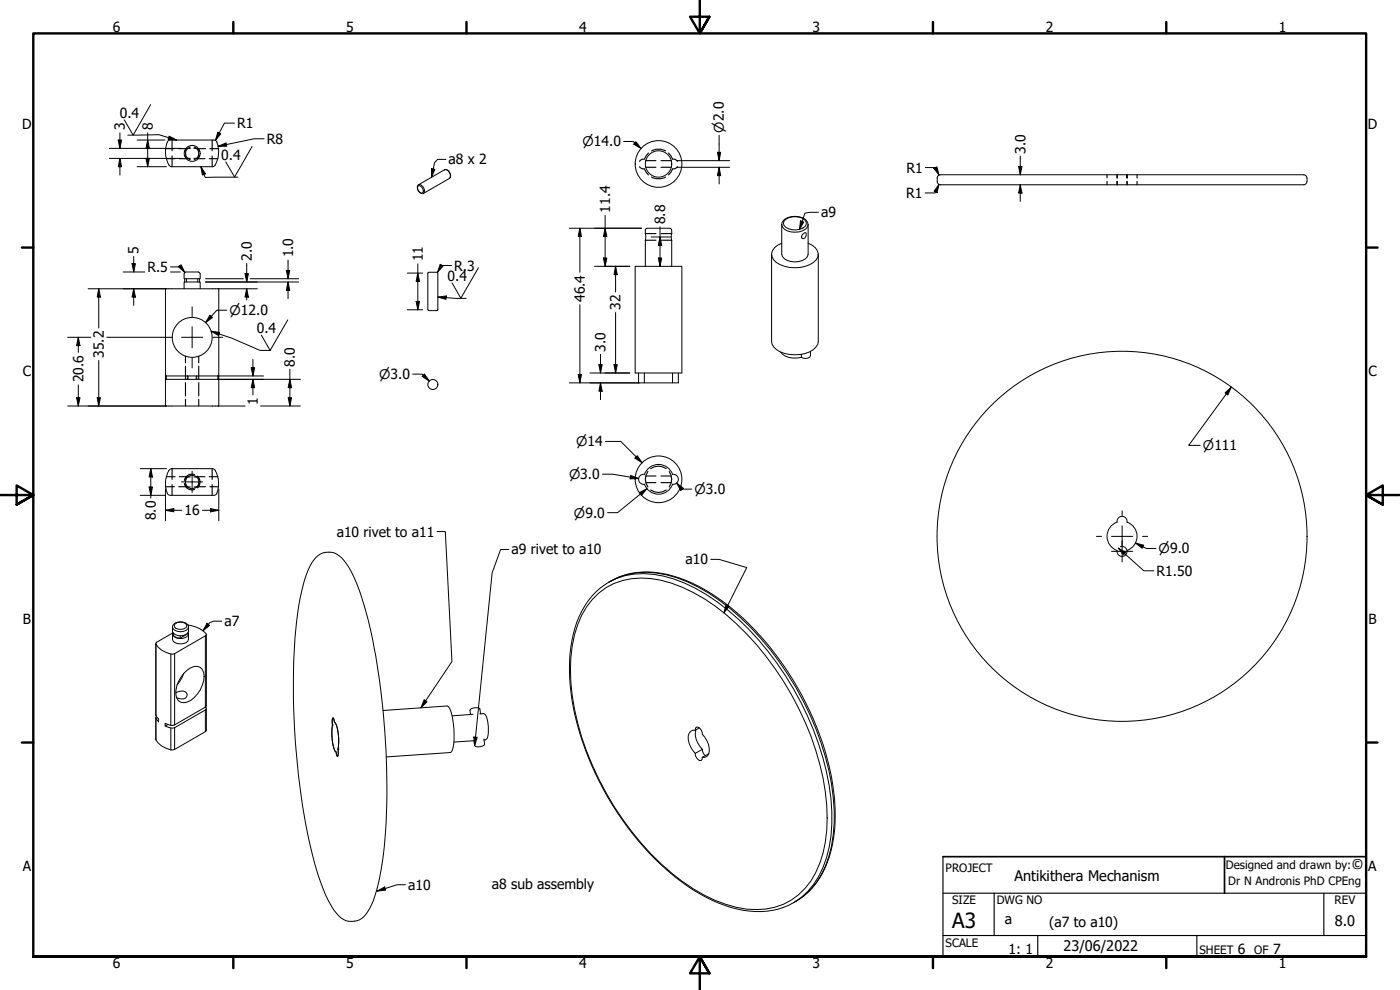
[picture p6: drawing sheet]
<svg xmlns="http://www.w3.org/2000/svg" width="420mm" height="297mm" viewBox="0 0 420 297" stroke-linecap="round" stroke-linejoin="round" font-family="sans-serif">
<!-- layer: Hidden (ANSI) -->
<g fill="none" stroke="#000" stroke-width=".34">
<path d="M49.7 44.6h2.6M49.9 47.6h2.6M51.6 42v3.2M51.6 46.8v3.2M53.6 44.6h2.7M53.8 47.6h2.6M55.5 46.6l.5 .9h1.1M57.1 44.1a1.97 1.97 0 0 0-1.4 1.9 1.97 1.97 0 0 0 1.4 1.9M57.1 44.5h-1.1l-.5 1M58.2 44.5h1.2l.4 1M58.3 44.1a1.99 1.99 0 0 1 1.3 1.9 1.99 1.99 0 0 1-1.3 1.9M58.9 47.6h2.6"/>
<path d="M59.1 44.6h2.6M59.8 46.6l-.4 .9h-1.2M62.8 47.6h2.6M63 44.6h2.6M63.7 42v3.2M63.7 46.8v3.2M191.9 50l.8 .6 .7 .1 1.2 1.8M193.8 48.2h3M193.8 50.2h3M194.6 45.9l-1.2 1.8-.7 .1-.8 .6M195.5 53.1a4.2 4.2 0 0 0 4.2 0M195.5 45.3a4.2 4.2 0 0 1 4.2 0"/>
<path d="M198.4 48.2h3.1M198.4 50.2h3.1M200.6 45.9l.7 .7 .5 1.1 .8 .1 .7 .6M203.3 50l-.7 .6-.8 .1-1.2 1.8M332.2 52.4v1M332.2 54.4v1M335.2 52.4v1M335.2 54.4v1M335.3 52.4v1M335.3 54.4v1M338.2 53.4v-1v1M338.2 54.4v1"/>
<path d="M341.2 52.4v1M341.2 54.4v1M193.7 70.1h3.1M193.7 72.1h3.1M198.4 70.1h3.2M198.4 72.1h3.2M49.7 113.5l.1 .3M49.8 112.8l-.1 .3M49.9 112.8h.1M49.9 113.8h.1M55.7 106.9v2M55.7 109.9v4"/>
<path d="M55.7 114.8v4M55.7 119.8v2M56.3 112.8v.3M56.3 113.5v.3M59.1 112.8v.3M59.1 113.5v.3M59.6 106.9v2M59.6 109.9v4M59.6 114.8v4M59.6 119.8v2M65.4 112.8h.1M65.4 113.8h.1"/>
<path d="M65.5 112.8l.1 .3M65.6 113.5l-.1 .3M49.7 146h2.6M49.9 143h2.6M51.6 140.6v3.2M51.6 145.4v3.2M53.6 146h2.7M53.8 143h2.6M55.4 145.1a2.23 2.23 0 0 0 3 1.8M55.5 145.1l.5 1h1.1M57.1 143.1h-1.1l-.5 1M58.2 143.1h1.2l.4 1"/>
<path d="M58.4 142.4a2.26 2.26 0 0 0-3 1.7M58.9 143h2.6M59.1 146h2.6M59.3 142.9a2.32 2.32 0 0 1 0 3.5M59.8 145.1l-.4 1h-1.2M62.8 143h2.6M63 146h2.6M63.7 140.6v3.2M63.7 145.4v3.2M193.8 142.8h3M193.8 144.8h3M194.4 141.5a3.9 3.9 0 0 0 0 4.6"/>
<path d="M195.3 140.6a3.9 3.9 0 0 1 4.6 0M195.3 147a3.9 3.9 0 0 0 4.6 0M198.4 142.8h3.1M198.4 144.8h3.1M200.8 141.5a3.9 3.9 0 0 1 0 4.6"/>
</g>
<!-- layer: Visible (ANSI) -->
<g fill="none" stroke="#000" stroke-width=".3">
<path d="M51.1 42l-.3 .1a4.2 4.2 0 0 0-1.1 3.8 5.5 5.5 0 0 0 1.6 4.1h.3M51.1 42h13.1M51.6 50h12.2M64.2 42l.6 .2 .3 .5M65.1 42.7a7.6 7.6 0 0 1-.9 7.2l-.5 .1M125.6 55.4l7.8-4.4a1.64 1.64 0 0 1 1.6 .8 1.64 1.64 0 0 1-.1 1.7l-7.8 4.5a1.64 1.64 0 0 1-1.6-.8 1.64 1.64 0 0 1 .1-1.8zM281.3 54.4a.99 .99 0 0 0 1 1h108.9M391.2 52.4a.99 .99 0 0 1 1 1l.1 1M391.2 52.4h-108.9a.99 .99 0 0 0-1 1v1M392.2 54.4a.99 .99 0 0 1-1 1M190.6 79.9h14v32h-14zM201.5 69l-.4-.5h-6.9l-.5 .3v11.1"/>
<path d="M201.6 69v10.9M231.6 76.3v26.1a4.3 4.3 0 0 0 3.9 3.7 9.9 9.9 0 0 0 9.4-1.9l.5-.9 .2-.9v-26.1M234.6 73a3.7 3.7 0 0 0-2.9 4 7.1 7.1 0 0 0 6.8 3.3 7.1 7.1 0 0 0 6.9-3.3 3.1 3.1 0 0 0-1.7-3.4l-1.2-.6M235.4 65.9a5.4 5.4 0 0 1 6.7 .5l.4 1v8.9a2.92 2.92 0 0 1-2.7 2.2 4.1 4.1 0 0 1-5.2-2.2v-8.9l.1-.6zM240.8 70.4l.8-.6a1.02 1.02 0 0 1 .2 1.2 1.02 1.02 0 0 1-1 .6 .76 .76 0 0 1 0-1.2zM49.7 86.6h16v35.2h-16zM55.2 82.1v1.5h4.9v-1.5M55.2 86.6v-2h4.9v2M55.3 82.1l.5-.5h3.7l.5 .5M55.4 83.6v1M56 83.6v1M59.4 83.6v1"/>
<path d="M59.9 83.6v1M128.4 81.9v11M128.4 82l.3-.3h2.5l.2 .3v10.9l-.2 .3h-2.5l-.3-.3M49.9 112.8h15.5v1h-15.5zM56.4 112.8v1M58.9 112.8v1M191.6 111.9v3h1.8v-3M193.4 114.9h8.4M201.8 111.9v3h1.8v-3M234.3 105.6a5.7 5.7 0 0 0 6.2 1.6M240.5 106.3v.9M243.2 105.4v1.3a1.8 1.8 0 0 1-2.7 .5"/>
<path d="M51.1 148.6h13.1M51.6 140.6h12.2M51.6 140.6l-.3 .1a5.8 5.8 0 0 0-1.6 5.3l.6 2.2 .8 .4M63.7 140.6l.3 .1a5.6 5.6 0 0 1 1.6 5l-.5 2.3M65.1 148l-.3 .4-.6 .2M193.4 145.3a4.5 4.5 0 0 0 4.2 3 4.5 4.5 0 0 0 4.2-3M201.8 145.3a1.5 1.5 0 0 0 1.8-1.5 1.5 1.5 0 0 0-1.8-1.5 4.5 4.5 0 0 0-4.2-3 4.5 4.5 0 0 0-4.2 3 1.5 1.5 0 0 0-1.8 1.5 1.5 1.5 0 0 0 1.8 1.5M94.8 167.2a5.5 5.5 0 0 1 8.4 .9 42.8 42.8 0 0 1 6.7 15.5 218.7 218.7 0 0 1 5.1 73.5 49.5 49.5 0 0 1-4 15.3 5.9 5.9 0 0 1-6.4 4 8.9 8.9 0 0 1-5.6-5.3 77.4 77.4 0 0 1-6.7-21.1 221.8 221.8 0 0 1-3.1-64.9 46.5 46.5 0 0 1 4.4-16.3zM178.8 177.7a22.4 22.4 0 0 1 21.4-5.4 55.4 55.4 0 0 1 26.4 16.8 89 89 0 0 1 23.9 51 38.6 38.6 0 0 1-4.5 23.4 21.9 21.9 0 0 1-24.6 9.3 53.2 53.2 0 0 1-24.7-14.9 90.1 90.1 0 0 1-25.4-50.5 41.3 41.3 0 0 1 3.4-24.2 22.5 22.5 0 0 1 4.1-5.5zM335.3 165.2a4.5 4.5 0 0 1-3.1-4.3 4.5 4.5 0 0 1 3.1-4.2 1.5 1.5 0 0 1 1.4-1.8 1.5 1.5 0 0 1 1.5 1.8 4.5 4.5 0 0 1 3 4.2 4.5 4.5 0 0 1-3 4.3M335.3 165.2a1.5 1.5 0 0 0 1.4 1.7 1.5 1.5 0 0 0 1.5-1.7M46.8 193.1v21.5l.8 1.1v.9l-.8-1.2 .1-.5"/>
<path d="M51.8 190.2v1.6a2.86 2.86 0 0 0 4.6 .5l.2-2.1M51.9 189.8a1.44 1.44 0 0 0 1.4 1.7 2.82 2.82 0 0 0 3.3-1.2l-.1-.5M51.9 189.9a1.31 1.31 0 0 0 1.4 1.5l.8 .1M52 187.4a2.93 2.93 0 0 1 4.5 .4 2.24 2.24 0 0 1-.6 2.6 2.88 2.88 0 0 1-4.1-1v-1.6zM54.1 190.8v.7M56.4 187.5l3.5 1.1a3.8 3.8 0 0 1 2 1.9l-10 5.8a5.9 5.9 0 0 1-5.1-3.4l5-3M56.4 189.9v.2l-2.3 1.4M61.9 190.4v21.4l-.3 .4M52.7 207.8a2.86 2.86 0 0 1 3.3 .1 1.29 1.29 0 0 1-.2 1.5 1.29 1.29 0 0 1-1.4 .3l-1.4-.4M55.2 202l-.5 1.3-1.5 2.2M55.2 202a5.1 5.1 0 0 1 4.1-2.1 2.68 2.68 0 0 1 2 3 9 9 0 0 1-5.1 7.7 2.38 2.38 0 0 1-3.4-2.2 8.6 8.6 0 0 1 2.4-6.4zM61.6 212.2l-9.2 5.3a3.3 3.3 0 0 1-2.8-.5v.8l.8-.4"/>
<path d="M61.7 212.2l.2 .5-.3 .3-9.2 5.3a3.6 3.6 0 0 1-2.8-.5M61.9 212.6l-.1 6.8-9.9 5.6a6.9 6.9 0 0 1-5.1-3v-6.7M99.8 217.5a15.2 15.2 0 0 0 .8 8l.3 .2 .4 1.3 .2-.8-.1-1.4M99.8 217.5h.1M100 215.4h-.1M100.4 216.7l-.5-1.3-.2 .7 .1 1.5a15 15 0 0 0 .8 7.8l.3 .2 .4 1.3 .2-.7-.1-1.4M100.4 216.7a7.7 7.7 0 0 1 1.2 5l-.2 3.1M100.4 216.7l-.5-1.3-.2 .7 .1 1.4M100.4 216.7h.1M114.9 213.2l19.3-1.4a2.99 2.99 0 0 1 1.4 2.6 24.4 24.4 0 0 1 .2 10.6l-.6 .8-19.3 1.3M142 214.3l-6.3 .5M144 214.2l1-.1a1.81 1.81 0 0 1 1.3 1.9 9.4 9.4 0 0 1-.3 5.8l-.8 .2"/>
<path d="M144.2 214.2l-.2-1.4a2.17 2.17 0 0 0-2.9 .4l.1 1.2M208.7 219.1v-.6l.3-.3a1.82 1.82 0 0 1 1.8 2.1 6.1 6.1 0 0 1 1.8 6l-.4 .6-.7 .3h-.7M208.7 219.1a2.01 2.01 0 0 0-2.2 2.8 7.7 7.7 0 0 0 2.2 4.1M208.8 219a6.2 6.2 0 0 0 2 5.8M209.9 218.4l-1.2 .7M101.3 226.9h.1M101.4 224.8h.1M142.3 222.2l-6.1 .5M145.2 221.8l.2 1.5a2.17 2.17 0 0 1-2.9 .4l-.3-1.5M208.7 226a1.97 1.97 0 0 0 1.7 2.2l.3-.4 .1-.6M210.8 224.8a2.44 2.44 0 0 0 .9 1.9M210.8 224.8l-2.1 1.2"/>
<path d="M212.7 226.1l-1.9 1.1"/>
<circle cx="57.7" cy="46" r="2.39"/>
<circle cx="197.6" cy="49.2" r="4"/>
<circle cx="197.6" cy="49.2" r="7"/>
<circle cx="57.7" cy="101.2" r="6"/>
<circle cx="129.9" cy="115.4" r="1.5"/>
<circle cx="57.7" cy="144.6" r="2.01"/>
<circle cx="197.6" cy="143.8" r="7"/>
<circle cx="336.7" cy="160.9" r="55.5"/>
</g>
<!-- layer: Visible Narrow (ANSI) -->
<g fill="none" stroke="#000" stroke-width=".3">
<path d="M125.4 55.9l.3-.2a1.62 1.62 0 0 1 1.3 2.1l-.4 .2a1.64 1.64 0 0 1-1.2-2.1zM125.6 55.4a1.68 1.68 0 0 1 1.5 2.6M133.4 51a1.68 1.68 0 0 1 1.5 2.5M234.6 67.4a2.89 2.89 0 0 0 2.8 2.2 5.1 5.1 0 0 0 4.9-1.5l.2-.7M235.8 65.9a4.7 4.7 0 0 1 6.1 .7 1.88 1.88 0 0 1-1.8 2.2 4.8 4.8 0 0 1-4.8-1.1l-.2-.6 .1-.7zM177.8 179.8a20.4 20.4 0 0 1 20.6-5.7 53.3 53.3 0 0 1 25.7 16.1 89.4 89.4 0 0 1 23.6 47.4 42.3 42.3 0 0 1-2.9 24.2 19.5 19.5 0 0 1-20.7 11 47.7 47.7 0 0 1-25.7-13.6 89.6 89.6 0 0 1-26.7-50.4 42.8 42.8 0 0 1 2.9-24.2l1.5-2.5zM182.7 174.7a23.3 23.3 0 0 1 19.7-.9 63.6 63.6 0 0 1 28.1 21.6 89.7 89.7 0 0 1 18.9 44.2 40.6 40.6 0 0 1-3.7 23.4 20.3 20.3 0 0 1-7.5 7.8M183.4 174.3a22.1 22.1 0 0 1 16.5-1.8 54.3 54.3 0 0 1 25.5 15.9 91.8 91.8 0 0 1 24.2 46.8 46.5 46.5 0 0 1-1.9 24.8 21.2 21.2 0 0 1-8.8 10.4M46.8 193.2v21.4M51.3 196.2v21.4M51.8 188.2a2.86 2.86 0 0 0 4.6 .5l.2-.5M52.4 196.1v21.4"/>
<path d="M52.6 187.2a2.65 2.65 0 0 1 3.4 .2v.5a2.41 2.41 0 0 1-3.6 .2l-.1-.5zM61.6 190.8v21.4M46.8 215.4v6.6M51.3 218.4v6.6M52.4 218.3v6.6M61.6 213v6.5"/>
</g>
<!-- layer: Border (ANSI) -->
<g fill="none" stroke="#000" stroke-width=".72">
<path d="M70 6.6v3.4M140 6.6v3.4M210 0v10l-2.9-5h5.8l-2.9 5 2.9-5M280 6.6v3.4M350 6.6v3.4M6.6 74.3h3.4M410 74.3h3.4M0 148.5h10l-5-2.8v5.7l5-2.9-5 2.9M420 148.5h-10l5-2.8v5.7l-5-2.9 5 2.9M6.6 222.8h3.4M410 222.8h3.4M10 287v-277h400v277h-400h400"/>
<path d="M70 287v3.5M140 287v3.5M212.9 292l-2.9-5 2.9 5h-5.8l2.9-5v10M280 287v3.5M350 287v3.5"/>
</g>
<!-- layer: Title (ANSI) -->
<path d="M283 257h127v30h-127M367.5 257v11" fill="none" stroke="#000" stroke-width=".51"/>
<path d="M283 257v30M283 268h127M298.4 268v12.7M397.3 268v12.7M283 280.7h127M311.4 280.7v6.3M359.2 280.7v6.3" fill="none" stroke="#000" stroke-width=".34"/>
<!-- layer: Symbol (ANSI) -->
<g fill="none" stroke="#000" stroke-width=".3">
<path d="M45.2 31.4l-5.2 9.1-2.7-4.5M38.4 40.5l9.3-.1 5.3 1.6M50.8 40.8l2.2 1.2-2.5-.2zM60.3 50l1.4 2.1-1 .4zM60.3 50l1.3 3.2h9.8M75.6 44l-5.2 9.1-2.7-4.6M129.5 50.6l1 .2-1 2.4zM133.8 47.8h-2.5l-.9 1-.9 4.4M240.2 66.3l1 .3-1.3 2.2zM245.6 63.7h-2.5l-1.5 .3-1.7 4.8M63.4 99.4l2.5 .3-.3 1zM63.4 99.4l6.2 2.1 8.5 3.6h3.1"/>
<path d="M86.4 96l-5.3 9.1-2.7-4.5M131.4 89.1l2.5-.3v1zM131.4 89.1l8.5 .4M143.6 80.3l-5.3 9.2-2.6-4.6M131.1 159.5h2.5l2 39-9.3 13.9M152.7 164.9h-2.5l-2.5 7-5.2 51.8M213.3 167.8h2.5l8.3 2.5-6.8 13.6M62.1 187l.8 .6-2 1.7zM66.5 186.4h-2.4l-1.2 .4-2 2.5M217.9 181.4l.9 .5-1.5 2zM127.3 210l.8 .6-1.8 1.8zM142.2 221.1l1 .1-.7 2.5z"/>
<path d="M113.2 267.4l2.2-1.3 .3 1zM121.7 265.5h-2.5l-6 1.9"/>
</g>
<g fill="#000">
<path d="M50.8 40.8l2.2 1.2-2.5-.2z" fill-rule="evenodd"/>
<path d="M60.3 50l1.4 2.1-1 .4z" fill-rule="evenodd"/>
<path d="M129.5 50.6l1 .2-1 2.4z" fill-rule="evenodd"/>
<path d="M240.2 66.3l1 .3-1.3 2.2z" fill-rule="evenodd"/>
<path d="M63.4 99.4l2.5 .3-.3 1z" fill-rule="evenodd"/>
<path d="M131.4 89.1l2.5-.3v1z" fill-rule="evenodd"/>
<path d="M62.1 187l.8 .6-2 1.7z" fill-rule="evenodd"/>
<path d="M217.9 181.4l.9 .5-1.5 2z" fill-rule="evenodd"/>
<path d="M127.3 210l.8 .6-1.8 1.8z" fill-rule="evenodd"/>
<path d="M142.2 221.1l1 .1-.7 2.5z" fill-rule="evenodd"/>
<path d="M113.2 267.4l2.2-1.3 .3 1z" fill-rule="evenodd"/>
</g>
<!-- layer: Dimension (ANSI) -->
<g fill="none" stroke="#000" stroke-width=".3">
<path d="M36 39.9v4.6M44.3 39.9v10.1M65.4 39.7l.9 .5-1.7 1.9zM70.4 36.9h-3l-2.8 5.2M32.8 44.5h21.6M32.8 47.5h21.6M35.5 42h1l-.5 2.5zM36 47.5l.5 2.5h-1zM36 47.5v5M41.1 42h8.4M41.1 50h8.9M43.8 47.5h1l-.5 2.5z"/>
<path d="M44.3 42l.5 2.5h-1zM65.5 43.9l2.3-1 .2 1zM79.2 41.6h-3l-10.7 2.3M187.2 42.4h2.8l2.4 2.2M190.8 42.5l1.6 2.1-2.2-1.3zM203 50.2h16M203 48.2h16M215.3 45.7h1l-.5 2.5zM215.8 50.2l.5 2.5h-1zM215.8 40.6v7.6M215.8 50.2v5M277.7 50.3h3l1.1 2.2"/>
<path d="M280.2 50.5l1-.4 .6 2.4zM281.8 55.3l-.6 2.5-.9-.4zM281.8 55.3l-1.2 2.6h-3M305.7 49.9h1l-.5 2.5zM306.2 55.4l.5 2.5h-1zM306.2 46.8v5.6M306.2 55.4v5M39.6 79.1h1l-.5 2.5zM40.1 76.9v4.7M74 79.1v5.5M86.4 78v5.6M125.4 79.2v13.7"/>
<path d="M132.1 79.3l.9 .5-1.7 1.9zM135.5 79.7l-3-.1-1.2 2.1M170.9 68.5h21.7M174 68.5l.5 2.5h-1zM174 68.5v13.2M178.4 79.9h10.6M181.1 77.4h1l-.5 2.5zM181.6 68.5l.5 2.5h-1zM181.6 64.6v15.3M184.7 79.9l.6 2.5h-1zM184.7 79.9v7.7M195.4 71.1h5.9"/>
<path d="M197.6 77.4h1l-.5 2.5zM198.1 71.1l.5 2.5h-1zM198.1 68.1v11.8M26.5 86.6h23.5M29.6 86.6l.5 2.5h-.9zM29.6 86.6v11.8M37 81.6h6.4M40.1 86.6l.5 2.5h-1zM40.1 86.6v5M51.2 80.1h3l-.3-.4 1.6 2M51.2 81.6h2.9M53.6 80l.8-.6 1.1 2.3z"/>
<path d="M61.7 84.6h27.9M61.7 83.6h11.3M63 94.6l.8 .7-2.1 1.5zM65.3 86.6h11.9M68.1 93.1h-3l-3.4 3.7M73.5 82.1h1l-.5 2.5zM74 86.6l.5 2.5h-1zM74 86.6v3.4M75.1 83.6h14.5M85.9 81.1h1.1l-.6 2.5zM86.4 84.6l.6 2.5h-1.1zM86.4 84.6v5"/>
<path d="M122.2 81.9h4.6M122.2 92.9h4.6M124.9 90.5h1l-.5 2.4zM125.4 81.9l.5 2.5h-1zM174 91.4v23.5M184.7 93.8v18.1M20.3 101.2h7M23 119.3h1l-.5 2.5zM23.5 101.2l.5 2.5h-1zM23.5 101.2v4.5M23.5 115.5v6.3M29.2 119.3h.9l-.5 2.5z"/>
<path d="M29.6 108.1v13.7M32 101.2h16.5M65.3 112.8h13.8M65.3 113.8h24.9M75.4 110.3h1l-.5 2.5zM75.9 113.8l.5 2.5h-1zM75.9 107.8v5M75.9 113.8v4.7M86.5 119.3h1l-.5 2.5zM87 113.8l.5 2.5h-1zM87 110.8v11M123.9 112.3h2.8l2.1 2"/>
<path d="M127.4 112.2l1.4 2.1-2.1-1.4zM170.9 114.9h20.9M173.5 112.4h1l-.5 2.5zM177 111.9h12M179.7 109.4h1l-.5 2.5zM180.2 114.9l.5 2.5h-1zM180.2 106.3v5.6M180.2 114.9v5M184.3 109.4h1l-.6 2.5zM367.7 117.9l1.8-1.8-1 2.4zM369.5 116.1l-12.8 17.5h3.5M20.3 121.8h29.7"/>
<path d="M65.3 121.8h8.3M78.2 121.8h12M181.7 132.4h4.6l6.4 6.4M191.3 136.7l1.4 2.1-2.2-1.4zM42.1 148.6h7.4M42.1 140.6h7.9M44.7 146.1h1.1l-.5 2.5zM45.3 140.6l.5 2.5h-1.1zM45.3 140.6v8.8M49.7 153.1l2.5-.5v1zM49.7 153.1h4.9M49.7 146.7v9.6"/>
<path d="M60.7 153.1h5M63.2 152.6l2.5 .5-2.5 .5zM65.7 146.7v9.6M180.8 142.3h3l7.9 1.3M189.3 142.6l2.4 1-2.6 .1zM191.9 147.8l2.2-1.2-1.6 2zM194.1 146.6l-8.8 7.2h-3M203.1 144.9l2 1.6-.8 .7zM203.1 144.9l1.6 1.9h2.9M335.6 164.5l2.2 1.2-.7 .8zM335.6 164.5l7.7 6.8h3M336.6 163.9l-.4 .1"/>
<path d="M336.8 163.9l.7 .3 .7 .8M340.8 162.9l2.4 .7-.4 .9zM340.8 162.9l3.3 1.7h2.8"/>
</g>
<g fill="#000">
<path d="M65.4 39.7l.9 .5-1.7 1.9z" fill-rule="evenodd"/>
<path d="M35.5 42h1l-.5 2.5z" fill-rule="evenodd"/>
<path d="M36 47.5l.5 2.5h-1z" fill-rule="evenodd"/>
<path d="M43.8 47.5h1l-.5 2.5z" fill-rule="evenodd"/>
<path d="M44.3 42l.5 2.5h-1z" fill-rule="evenodd"/>
<path d="M65.5 43.9l2.3-1 .2 1z" fill-rule="evenodd"/>
<path d="M190.8 42.5l1.6 2.1-2.2-1.3z" fill-rule="evenodd"/>
<path d="M215.3 45.7h1l-.5 2.5z" fill-rule="evenodd"/>
<path d="M215.8 50.2l.5 2.5h-1z" fill-rule="evenodd"/>
<path d="M280.2 50.5l1-.4 .6 2.4z" fill-rule="evenodd"/>
<path d="M281.8 55.3l-.6 2.5-.9-.4z" fill-rule="evenodd"/>
<path d="M305.7 49.9h1l-.5 2.5z" fill-rule="evenodd"/>
<path d="M306.2 55.4l.5 2.5h-1z" fill-rule="evenodd"/>
<path d="M39.6 79.1h1l-.5 2.5z" fill-rule="evenodd"/>
<path d="M132.1 79.3l.9 .5-1.7 1.9z" fill-rule="evenodd"/>
<path d="M174 68.5l.5 2.5h-1z" fill-rule="evenodd"/>
<path d="M181.1 77.4h1l-.5 2.5z" fill-rule="evenodd"/>
<path d="M181.6 68.5l.5 2.5h-1z" fill-rule="evenodd"/>
<path d="M197.6 77.4h1l-.5 2.5z" fill-rule="evenodd"/>
<path d="M198.1 71.1l.5 2.5h-1z" fill-rule="evenodd"/>
<path d="M29.6 86.6l.5 2.5h-.9z" fill-rule="evenodd"/>
<path d="M40.1 86.6l.5 2.5h-1z" fill-rule="evenodd"/>
<path d="M53.6 80l.8-.6 1.1 2.3z" fill-rule="evenodd"/>
<path d="M63 94.6l.8 .7-2.1 1.5z" fill-rule="evenodd"/>
<path d="M73.5 82.1h1l-.5 2.5z" fill-rule="evenodd"/>
<path d="M74 86.6l.5 2.5h-1z" fill-rule="evenodd"/>
<path d="M85.9 81.1h1.1l-.6 2.5z" fill-rule="evenodd"/>
<path d="M86.4 84.6l.6 2.5h-1.1z" fill-rule="evenodd"/>
<path d="M124.9 90.5h1l-.5 2.4z" fill-rule="evenodd"/>
<path d="M125.4 81.9l.5 2.5h-1z" fill-rule="evenodd"/>
<path d="M184.7 79.9l.6 2.5h-1z" fill-rule="evenodd"/>
<path d="M23 119.3h1l-.5 2.5z" fill-rule="evenodd"/>
<path d="M23.5 101.2l.5 2.5h-1z" fill-rule="evenodd"/>
<path d="M29.2 119.3h.9l-.5 2.5z" fill-rule="evenodd"/>
<path d="M75.4 110.3h1l-.5 2.5z" fill-rule="evenodd"/>
<path d="M75.9 113.8l.5 2.5h-1z" fill-rule="evenodd"/>
<path d="M86.5 119.3h1l-.5 2.5z" fill-rule="evenodd"/>
<path d="M87 113.8l.5 2.5h-1z" fill-rule="evenodd"/>
<path d="M127.4 112.2l1.4 2.1-2.1-1.4z" fill-rule="evenodd"/>
<path d="M173.5 112.4h1l-.5 2.5z" fill-rule="evenodd"/>
<path d="M179.7 109.4h1l-.5 2.5z" fill-rule="evenodd"/>
<path d="M180.2 114.9l.5 2.5h-1z" fill-rule="evenodd"/>
<path d="M184.3 109.4h1l-.6 2.5z" fill-rule="evenodd"/>
<path d="M367.7 117.9l1.8-1.8-1 2.4z" fill-rule="evenodd"/>
<path d="M191.3 136.7l1.4 2.1-2.2-1.4z" fill-rule="evenodd"/>
<path d="M44.7 146.1h1.1l-.5 2.5z" fill-rule="evenodd"/>
<path d="M45.3 140.6l.5 2.5h-1.1z" fill-rule="evenodd"/>
<path d="M49.7 153.1l2.5-.5v1z" fill-rule="evenodd"/>
<path d="M63.2 152.6l2.5 .5-2.5 .5z" fill-rule="evenodd"/>
<path d="M189.3 142.6l2.4 1-2.6 .1z" fill-rule="evenodd"/>
<path d="M191.9 147.8l2.2-1.2-1.6 2z" fill-rule="evenodd"/>
<path d="M203.1 144.9l2 1.6-.8 .7z" fill-rule="evenodd"/>
<path d="M335.6 164.5l2.2 1.2-.7 .8z" fill-rule="evenodd"/>
<path d="M340.8 162.9l2.4 .7-.4 .9z" fill-rule="evenodd"/>
</g>
<!-- layer: Center Mark (ANSI) -->
<g fill="none" stroke="#000" stroke-width=".3">
<path d="M57.7 92.1v3M57.7 98v6.4M48.5 101.2h3M54.5 101.2h6.3M57.7 107.4v3M63.8 101.2h3M54.5 144.6h6.3M57.7 141.4v6.4M336.8 153.3v1.5M336.8 157.8v10.8M329.1 160.9h1.5M333.6 160.9h6.3"/>
<path d="M333.6 165.4h6.3M342.9 160.9h1.5"/>
</g>
<text font-size="6.3" x="285.8" y="278.5">A3</text>
<g font-size="4.4">
<text x="405.6" y="260.8">©</text>
<text x="304.5" y="264.3">Antikithera Mechanism</text>
<text x="400.6" y="277.8">8.0</text>
<text x="319.2" y="285.4">23/06/2022</text>
</g>
<g font-size="4.2">
<text x="33.9" y="9.6">6</text>
<text x="103.8" y="9.6">5</text>
<text x="173.9" y="9.6">4</text>
<text x="243.8" y="9.6">3</text>
<text x="313.9" y="9.6">2</text>
<text x="383.8" y="9.6">1</text>
<text x="35.9" y="35.3">0.4</text>
<text x="6.6" y="38.7">D</text>
<text x="37.5" y="39.1" transform="rotate(-90 37.5 39.1)">3</text>
<text x="45.8" y="39.1" transform="rotate(-90 45.8 39.1)">8</text>
<text x="71.2" y="38.5">R1</text>
<text x="410.5" y="38.7">D</text>
<text x="66.4" y="47.9">0.4</text>
<text x="80.1" y="43.2">R8</text>
<text x="307.7" y="46.1" transform="rotate(-90 307.7 46.1)">3.0</text>
<text x="134.6" y="49.3">a8 x 2</text>
<text x="272" y="51.8">R1</text>
<text x="271.9" y="59.4">R1</text>
<text x="183.1" y="63.8" transform="rotate(-90 183.1 63.8)">11.4</text>
<text x="246.4" y="65.2">a9</text>
<text x="199.6" y="67.3" transform="rotate(-90 199.6 67.3)">8.8</text>
<text x="41.6" y="76.1" transform="rotate(-90 41.6 76.1)">5</text>
<text x="88" y="77.2" transform="rotate(-90 88 77.2)">1.0</text>
<text x="44.2" y="81.6">R.5</text>
<text x="75.6" y="78.3" transform="rotate(-90 75.6 78.3)">2.0</text>
<text x="126.9" y="78.4" transform="rotate(-90 126.9 78.4)">11</text>
<text x="136.3" y="81.2">R.3</text>
<text x="134.3" y="84.3">0.4</text>
<text x="175.6" y="90.6" transform="rotate(-90 175.6 90.6)">46.4</text>
<text x="186.3" y="93" transform="rotate(-90 186.3 93)">32</text>
<text x="77" y="99.9">0.4</text>
<text x="31.2" y="107.3" transform="rotate(-90 31.2 107.3)">35.2</text>
<text x="181.7" y="105.5" transform="rotate(-90 181.7 105.5)">3.0</text>
<text x="6.8" y="112.9">C</text>
<text x="88.5" y="110" transform="rotate(-90 88.5 110)">8.0</text>
<text x="410.7" y="112.9">C</text>
<text x="25" y="114.7" transform="rotate(-90 25 114.7)">20.6</text>
<text x="77.4" y="121.6" transform="rotate(-90 77.4 121.6)">1</text>
<text x="55.4" y="154.6">16</text>
<text x="46.8" y="156.1" transform="rotate(-90 46.8 156.1)">8.0</text>
<text x="101" y="161">a10 rivet to a11</text>
<text x="153.5" y="166.4">a9 rivet to a10</text>
<text x="205.7" y="169.4">a10</text>
<text x="347.1" y="172.8">R1.50</text>
<text x="6.9" y="187.2">B</text>
<text x="67.4" y="187.9">a7</text>
<text x="410.7" y="187.2">B</text>
<text x="6.8" y="261.4">A</text>
<text x="410.6" y="261.4">A</text>
<text x="122.5" y="267">a10</text>
<text x="147.6" y="266.6">a8 sub assembly</text>
<text x="301.6" y="277.4">a</text>
<text x="314.8" y="278.3">(a7 to a10)</text>
<text x="302.7" y="286.3">1: 1</text>
<text x="371.5" y="286.2">6</text>
<text x="382.1" y="286.2">7</text>
<text x="33.9" y="290.5">6</text>
<text x="103.8" y="290.5">5</text>
<text x="173.9" y="290.5">4</text>
<text x="243.8" y="290.5">3</text>
<text x="313.9" y="290.5">2</text>
<text x="383.8" y="290.5">1</text>
</g>
<g font-size="4">
<text x="217.3" y="39.8" transform="rotate(-90 217.3 39.8)">⌀2.0</text>
<text x="174.8" y="43.9">⌀14.0</text>
<text x="68.9" y="94.5">⌀12.0</text>
<text x="113.8" y="113.7">⌀3.0</text>
<text x="172.9" y="133.9">⌀14</text>
<text x="361" y="135.1">⌀111</text>
<text x="170.8" y="143.7">⌀3.0</text>
<text x="208.4" y="148.2">⌀3.0</text>
<text x="172.3" y="155.3">⌀9.0</text>
<text x="347.7" y="166.1">⌀9.0</text>
</g>
<g font-size="3.5">
<text x="283.8" y="261.7">PROJECT</text>
<text x="367.9" y="260.8">Designed and drawn by:</text>
<text x="368.6" y="265.5">Dr N Andronis PhD CPEng</text>
<text x="285.8" y="271.3">SIZE</text>
<text x="299.1" y="271.3">DWG NO</text>
<text x="400.5" y="271.3">REV</text>
<text x="283.8" y="284">SCALE</text>
<text x="360" y="286.2">SHEET</text>
<text x="376.4" y="286.2">OF</text>
</g>
</svg>
